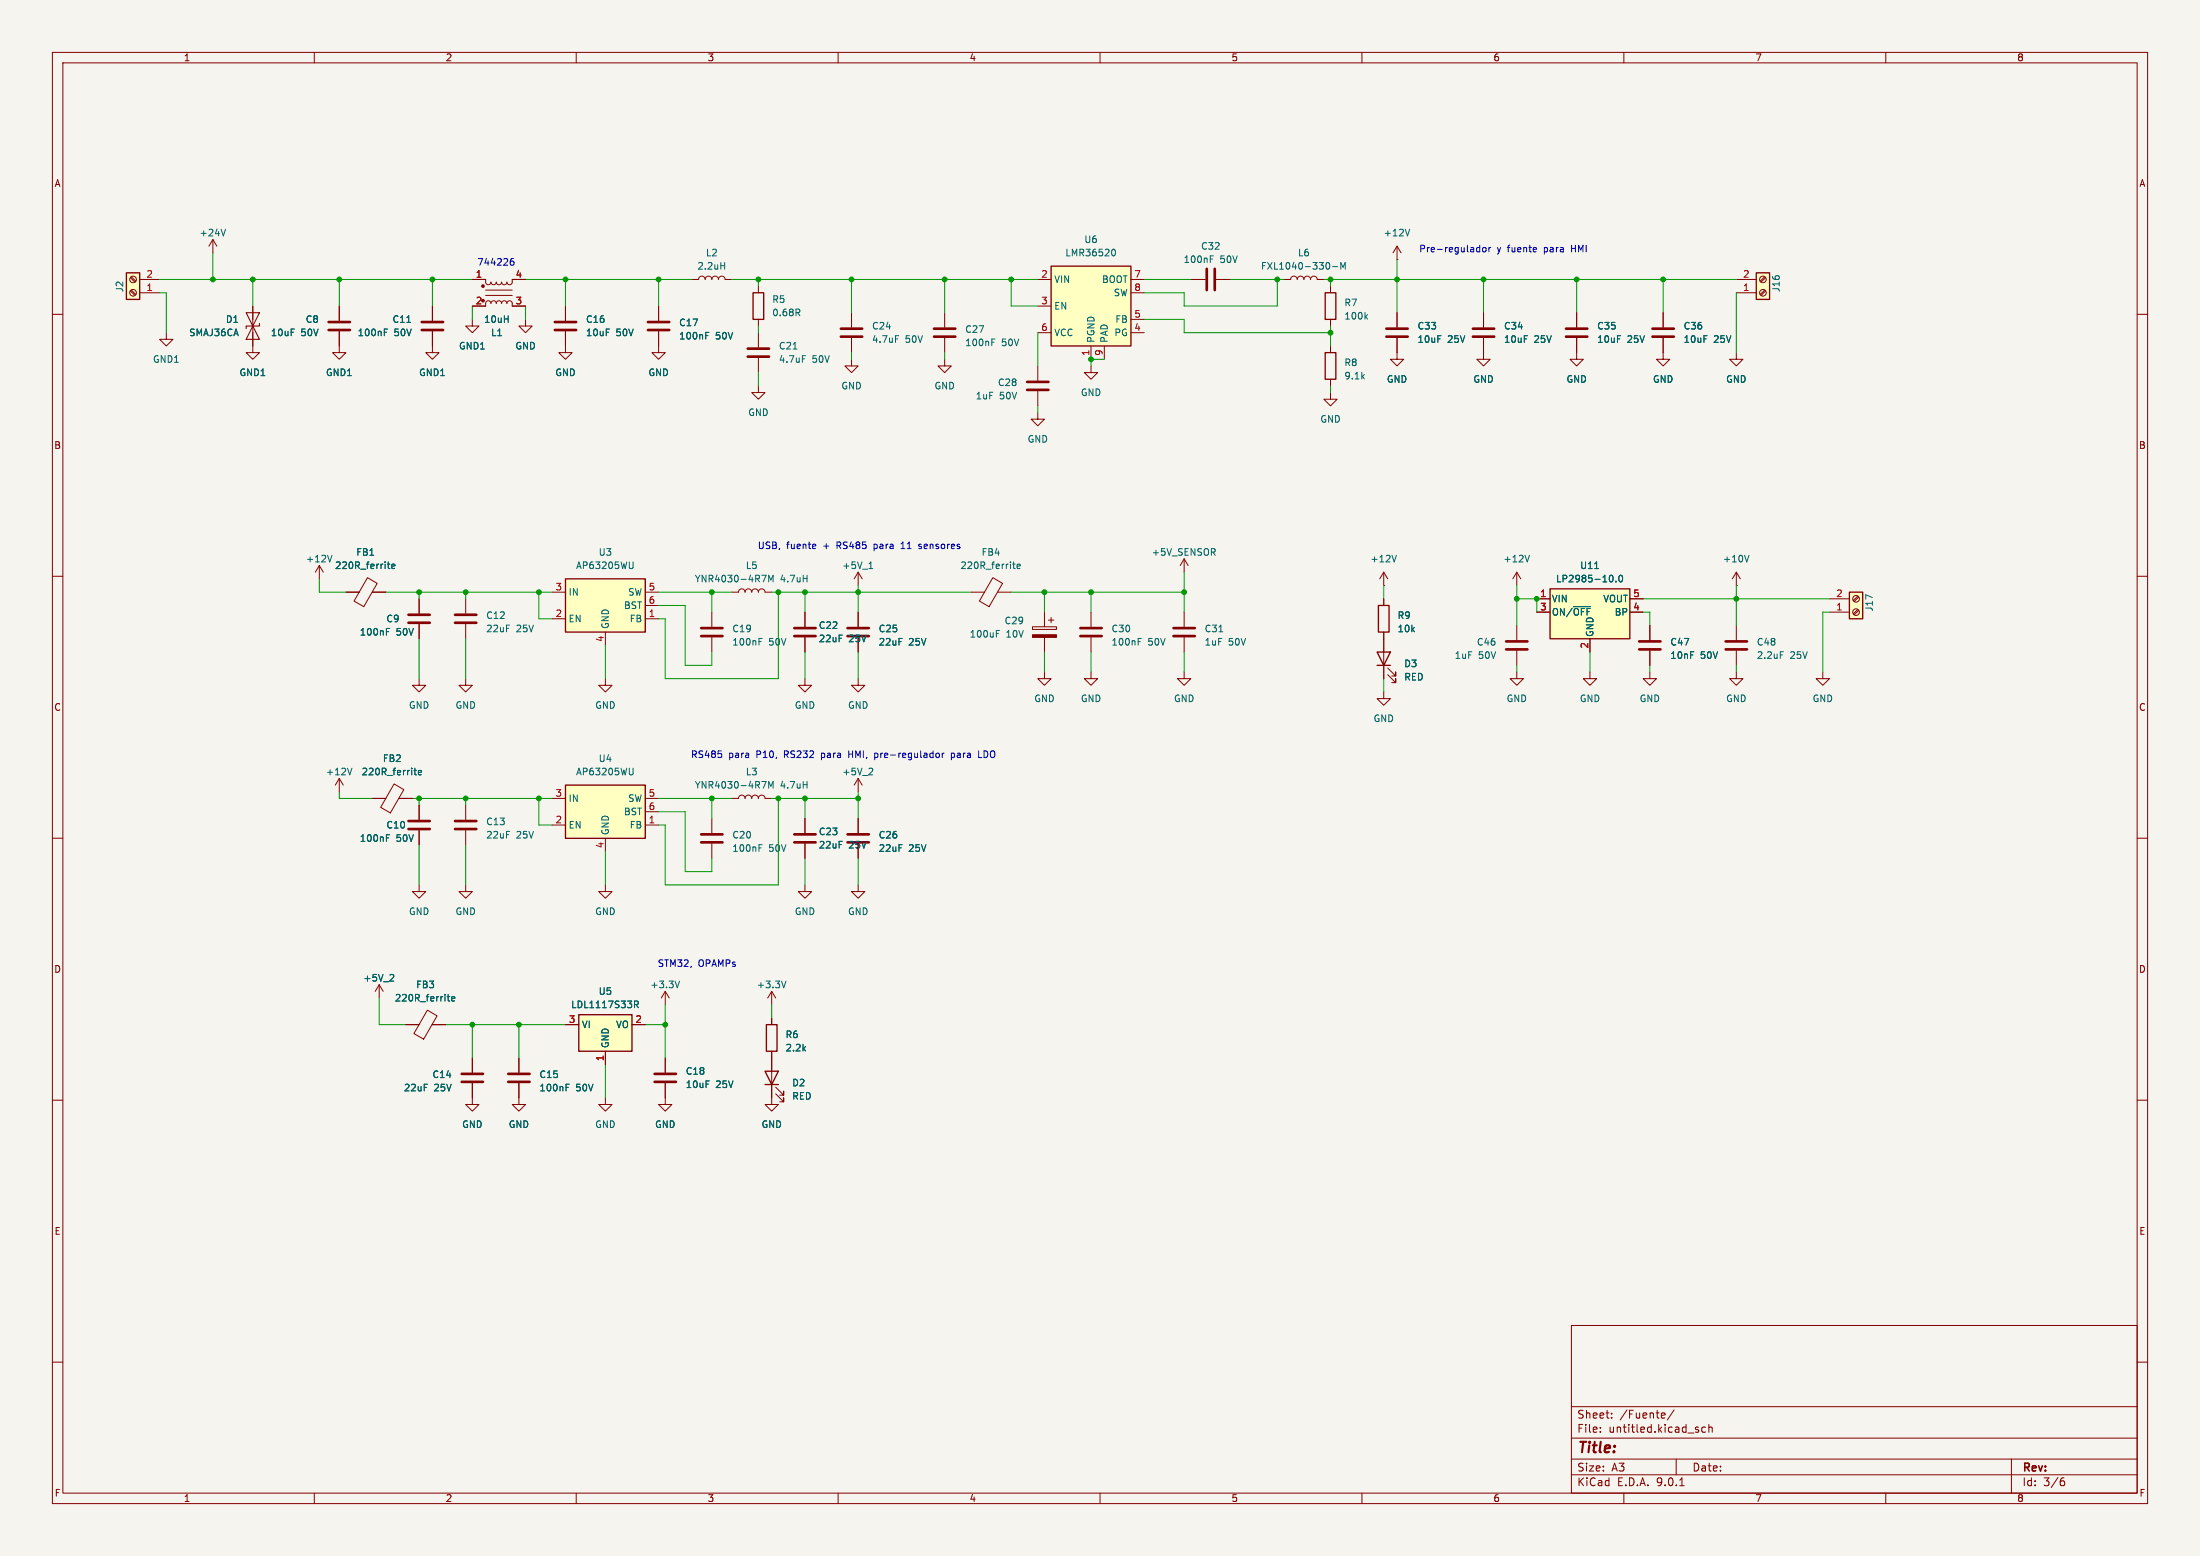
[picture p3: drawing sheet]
<svg xmlns="http://www.w3.org/2000/svg" width="420mm" height="297mm" viewBox="0 0 420 297" stroke-linecap="round" stroke-linejoin="round" font-family="sans-serif">
<path d="M0 0h420v297h-420z" fill="#f5f4ef" stroke="#f5f4ef" stroke-width=".19"/>
<g fill="none" stroke="#840000" stroke-width=".19">
<path d="M10 10h400v277h-400zM12 12h396v273h-396zM60 10v2M110 10v2M160 10v2M210 10v2M260 10v2M310 10v2M360 10v2M10 60h2M408 60h2M10 110h2"/>
<path d="M66 113h2.6M70.2 110.3l1.8 1.1-2.6 4.4-1.8-1.1zM71.1 113h2.6M80 114.3v2.8M80 119.1v2.8M408 110h2M10 160h2M408 160h2M115.6 168.9v1.3h1.2l-1.2 1.3-1.3-1.3h1.3M10 210h2M408 210h2M300 253h108v32h-108z"/>
<path d="M10 260h2M300 278.5h108M300 274.5h108M300 268.5h108M305.5 273.2v.2M305.5 272.5v.1M307.7 270.5v.2M307.7 269.8v.1M317.4 269.7l.4 .1 .1 .2-.7 .2M317.8 270.6l-.4 .1M319.6 269.1l-1.3 1.9M320 278.5v3"/>
<path d="M324.2 273v.3M325.6 272.5l-.4-.1-.3 .3 .1 .6h.6M326.2 272.5l.2-.1 .4 .1 .1 .9M326.2 271.9v1.5M384 278.5v6.5M408 260h2M60 285v2M110 285v2M160 285v2M210 285v2M260 285v2M300 281.5h108"/>
<path d="M310 285v2M320.7 283.6h.8M360 285v2M393.6 282.7h.4l.2 .2-.1 .5-.5 .2M394 282.1l-.4 .1"/>
</g>
<path d="M78 117.3h4M78 118.9h4" fill="none" stroke="#840000" stroke-width=".51"/>
<path d="M73.8 120h.6M73.9 107.7h.5M74.1 108.3l.3 .2M74.8 108.1l.6-.1-.1-.3h-.3l-.2 .2v.6h.5M73.8 120.6h.4" fill="none" stroke="#006464" stroke-width=".19"/>
<path d="M24.1 52.1h2.6v5.1h-2.6z" fill="#ffffc2"/>
<path d="M24.1 52.1h2.6v5.1h-2.6zM146.3 195.6h2v5.1h-2z" fill="none" stroke="#840000" stroke-width=".25"/>
<g fill="none" stroke="#840000" stroke-width=".19">
<path d="M24.9 55.5l.9 .9M24.9 53l.9 .8M25.1 55.4l.8 .8M25.1 52.8l.8 .9M26.7 55.9h3.8M26.7 53.3h3.8M40.6 45.7l-.7 1.3M40.6 45.7l.8 1.3M40.6 45.7v2.6M48.3 58.4v7.6M82.5 58.4v2.8M90.2 58.4h2.5l.1-.7 .4-.3 .4 .2 .1 .3 .2-.3 .3-.2 .4 .2 .1 .3 .2-.3 .3-.2 .4 .1 .2 .4 .2-.4 .4-.1 .3 .2 .1 .3 .2-.4 .4-.1 .3 .3 .1 .7h2.5"/>
<path d="M90.2 53.3h2.5l.1 .8 .4 .3 .4-.2 .1-.4 .1 .4 .3 .1 .5-.1 .1-.4 .2 .4 .3 .1 .4-.1 .2-.4 .1 .3 .2 .2h.5l.2-.5 .2 .4 .4 .1 .3-.2 .1-.8h2.5M92.7 56.4h5.1M92.7 55.4h5.1M125.7 58.4v2.8M132.1 53.3h1.2a.64 .64 0 0 1 .7-.6 .64 .64 0 0 1 .6 .6 .64 .64 0 0 1 .7-.6 .64 .64 0 0 1 .6 .6 .64 .64 0 0 1 .6-.6 .64 .64 0 0 1 .7 .6 .64 .64 0 0 1 .6-.6 .64 .64 0 0 1 .6 .6h1.3M31.7 63.5v1.3h1.3l-1.3 1.2-1.2-1.2h1.2M82.5 63.2v4.1h1.3l-1.3 1.3-1.2-1.3h1.2M90.2 61v1.2h1.2l-1.2 1.3-1.3-1.3h1.3M100.3 61v1.2h1.3l-1.3 1.3-1.2-1.3h1.2M125.7 63.2v4.1h1.3l-1.3 1.3-1.2-1.3h1.2M135.9 116.8v2.8M139.7 113h1.3a.64 .64 0 0 1 .6-.6 .64 .64 0 0 1 .6 .6 .64 .64 0 0 1 .7-.6 .64 .64 0 0 1 .6 .6 .64 .64 0 0 1 .6-.6 .64 .64 0 0 1 .7 .6 .64 .64 0 0 1 .6-.6 .64 .64 0 0 1 .6 .6h1.3"/>
<path d="M80 129.5v1.3h1.3l-1.3 1.3-1.3-1.3h1.3M88.9 129.5v1.3h1.3l-1.3 1.3-1.3-1.3h1.3M135.9 121.7v2.8M163.8 129.5v1.3h1.3l-1.3 1.3-1.2-1.3h1.2M88.9 153.7v2.8M88.9 158.5v2.8M139.7 152.4h1.3a.64 .64 0 0 1 .6-.6 .64 .64 0 0 1 .6 .6 .64 .64 0 0 1 .7-.6 .64 .64 0 0 1 .6 .6 .64 .64 0 0 1 .6-.6 .64 .64 0 0 1 .7 .6 .64 .64 0 0 1 .6-.6 .64 .64 0 0 1 .6 .6h1.3M153.7 156.2v2.8M163.8 148.6l-.7 1.3M163.8 148.6l.8 1.3M163.8 148.6v2.5M163.8 156.2v2.8"/>
<path d="M153.7 168.9v1.3h1.2l-1.2 1.3-1.3-1.3h1.3M153.7 161v2.8M163.8 168.9v1.3h1.3l-1.3 1.3-1.2-1.3h1.2M163.8 161v2.8M72.4 188l-.8 1.2M72.4 188l.8 1.2M72.4 188v2.5M77.5 195.6h2.5M81.6 192.8l1.8 1.1-2.5 4.4-1.9-1zM82.5 195.6h2.6M147.3 194.3v1.3M90.2 206.8v4h1.2l-1.2 1.3-1.3-1.3h1.3"/>
<path d="M90.2 201.9v2.8M99.1 206.8v4h1.2l-1.2 1.3-1.3-1.3h1.3M99.1 201.9v2.8M115.6 209.6v1.2h1.2l-1.2 1.3-1.3-1.3h1.3M127 209.6v1.2h1.3l-1.3 1.3-1.3-1.3h1.3M147.3 209.6v1.2h1.3l-1.3 1.3-1.3-1.3h1.3M147.3 200.7v1.2"/>
<circle cx="25.4" cy="53.3" r=".63"/>
<circle cx="25.4" cy="55.9" r=".63"/>
</g>
<g fill="none" stroke="#006464" stroke-width=".19">
<path d="M43.1 43.8l-.5 1.2M137.6 50.7h.7M138.3 50.1v1.3M73.4 63.4h.4M73.4 62.8h.6M77.7 61.5h.7M134.7 63.4h.6M134.7 64h.5M145.4 109.8h.9l-.6 1.3M146.7 111.1v-1.3l.5 .9 .4-.9v1.3M144.9 122.5h.4M144.9 121.9h.6"/>
<path d="M145.4 149.2h.9l-.6 1.2M146.7 150.4v-1.2l.5 .9 .4-.9v1.2M166.4 146.6l.2 .3v.3l-.8 .7h.8M74.9 186l.3 .2-.1 .3-.7 .8h.8M85.4 190.2h.5M85.6 190.9l.3 .2M86.2 190.7l.6-.2v-.2l-.4-.1-.2 .2 .1 .6h.5M108.1 207.6h.4M108.1 207h.6"/>
</g>
<g fill="#840000" stroke="#840000" stroke-width=".19">
<circle cx="92.2" cy="57.4" r=".25"/>
<circle cx="92.2" cy="54.6" r=".25"/>
</g>
<g fill="none" stroke="#840000" stroke-width=".51">
<path d="M80.5 61.5h4.1M80.5 63h4.1M123.7 61.5h4.1M123.7 63h4.1M133.9 119.9h4M133.9 121.4h4M86.9 156.7h4M86.9 158.2h4M151.6 159.3h4.1M161.8 159.3h4.1M151.6 160.8h4.1M161.8 160.8h4.1"/>
<path d="M88.1 205h4.1M88.1 206.5h4.1M97 205h4.1M97 206.5h4.1"/>
</g>
<path d="M47 59.7h2.5l-1.2 2.5zM48.3 62.2l1.2 2.6h-2.5zM49.5 61.7v.5h-2.5v.5" fill="none" stroke="#840000" stroke-width=".2"/>
<path d="M107.9 149.9h15.3v10.1h-15.3z" fill="#ffffc2"/>
<path d="M143.8 55.9h2v5.1h-2zM107.9 149.9h15.3v10.1h-15.3z" fill="none" stroke="#840000" stroke-width=".25"/>
<g fill="none" stroke="#840000" stroke-width=".19">
<path d="M107.9 58.4v2.8M144.8 54.6v1.3M107.9 63.2v4.1h1.3l-1.3 1.3-1.2-1.3h1.2M144.8 73.7v1.2h1.2l-1.2 1.3-1.3-1.3h1.3M144.8 61v1.2M144.8 63.5v2.8M144.8 68.3v2.8M88.9 114.3v2.8M88.9 119.1v2.8M64.8 148.6l-.8 1.3M64.8 148.6l.7 1.3M64.8 148.6v2.5"/>
<path d="M71.1 152.4h2.6M75.2 149.6l1.9 1.1-2.6 4.5-1.8-1.1zM76.1 152.4h2.6M80 153.7v2.8M80 158.5v2.8M105.4 152.4h2.5M105.4 157.5h2.5M123.2 152.4h2.5M123.2 157.5h2.5M123.2 154.9h2.5M80 168.9v1.3h1.3l-1.3 1.3-1.3-1.3h1.3M88.9 168.9v1.3h1.3l-1.3 1.3-1.3-1.3h1.3"/>
<path d="M115.6 160v2.6M127 201.9v2.8M127 206.8v2.8"/>
</g>
<path d="M152.3 59.7l.4 .6M152.6 59.1l.1 .1-.1 .4M151.4 66.6h.7M153.2 67.9h.6M67.2 146.6l-.4 1.3M73.8 159.9h.4M73.8 159.3h.6M79 147.1h.5M79.2 147.7l.3 .2M79.9 147.5l.6-.1-.1-.3h-.4l-.1 .1v.6h.5M120.9 146.6v1.1l-.2 .1-.3 .1" fill="none" stroke="#006464" stroke-width=".19"/>
<path d="M105.9 61.5h4.1M105.9 63h4.1M142.7 66.5h4.1M142.7 68.1h4.1M86.9 117.3h4M86.9 118.9h4M78 156.7h4M78 158.2h4M125 205h4M125 206.5h4" fill="none" stroke="#840000" stroke-width=".51"/>
<path d="M107.9 110.5h15.3v10.2h-15.3z" fill="#ffffc2"/>
<path d="M107.9 110.5h15.3v10.2h-15.3zM146 204.5h2.6l-1.3 2.5zM146 207h2.6" fill="none" stroke="#840000" stroke-width=".25"/>
<g fill="none" stroke="#840000" stroke-width=".19">
<path d="M64.8 58.4v2.8M48.3 66v1.3h1.2l-1.2 1.3-1.3-1.3h1.3M64.8 63.2v4.1h1.2l-1.2 1.3-1.3-1.3h1.3M61 108l-.8 1.2M61 108l.7 1.2M61 108v2.5M105.4 113h2.5M105.4 118.1h2.5M123.2 113h2.5M123.2 118.1h2.5M123.2 115.6h2.5M115.6 129.5v1.3h1.2l-1.2 1.3-1.3-1.3h1.3"/>
<path d="M115.6 120.7v2.5M135.9 156.2v2.8M135.9 161v2.8M147.3 189.2l-.7 1.3M147.3 189.2l.8 1.3M147.3 189.2v2.6M147.3 201.9v7.7M148.1 208.8l1.5 1.5v-.7v.7h-.8M148.1 207.5l1.5 1.5v-.7v.7h-.8"/>
</g>
<path d="M63.4 106l-.4 1.3M120.9 107.3v1l-.2 .2h-.3M144.9 161.8h.4M144.9 161.2h.6M150 187.3l-.4 1.2" fill="none" stroke="#006464" stroke-width=".19"/>
<path d="M62.7 61.5h4.1M62.7 63h4.1M133.9 159.3h4M133.9 160.8h4" fill="none" stroke="#840000" stroke-width=".51"/>
<path d="M110.5 193.7h10.1v7h-10.1z" fill="#ffffc2"/>
<path d="M110.5 193.7h10.1v7h-10.1z" fill="none" stroke="#840000" stroke-width=".25"/>
<g fill="none" stroke="#840000" stroke-width=".19">
<path d="M227.3 53.3h2.8M232.2 53.3h2.7M226.1 106.7v2.5M226.1 116.8v2.8M226.1 106.7l-.8 1.3M226.1 106.7l.7 1.3M226.1 121.7v2.8M107.9 195.6h2.6M120.6 195.6h2.6M127 189.2l-.8 1.3M127 189.2l.8 1.3M127 189.2v2.6"/>
<path d="M115.6 200.7v2.5"/>
</g>
<path d="M231 49.4h.5M231 48.8h.7M232.7 120.6h.7M121.1 191.7h.6l.2-.2-.1-.3-.7-.1v1.2M121.4 191.7l.5 .6M129.7 187.3l-.4 1.2" fill="none" stroke="#006464" stroke-width=".19"/>
<path d="M230.4 51.3v4.1M231.9 51.3v4.1M224 119.9h4.1M224 121.4h4.1" fill="none" stroke="#840000" stroke-width=".51"/>
<path d="M200.7 50.8h15.2v15.2h-15.2z" fill="#ffffc2"/>
<path d="M200.7 50.8h15.2v15.2h-15.2zM253 55.9h2v5.1h-2zM253 67.3h2v5.1h-2z" fill="none" stroke="#840000" stroke-width=".25"/>
<g fill="none" stroke="#840000" stroke-width=".19">
<path d="M198.1 53.3h2.6M198.1 58.4h2.6M215.9 53.3h2.5M215.9 55.9h2.5M245.1 53.3h1.3a.64 .64 0 0 1 .6-.6 .64 .64 0 0 1 .6 .6 .64 .64 0 0 1 .7-.6 .64 .64 0 0 1 .6 .6 .64 .64 0 0 1 .7-.6 .64 .64 0 0 1 .6 .6 .64 .64 0 0 1 .6-.6 .64 .64 0 0 1 .7 .6h1.2M254 54.6v1.3M266.7 49.5h.1M266.7 47l-.8 1.3M266.7 47l.8 1.3M266.7 47v2.5M266.7 59.7v2.8M283.2 59.7v2.8"/>
<path d="M301 59.7v2.8M198.1 63.5h2.6M208.3 69.9v1.2h1.2l-1.2 1.3-1.3-1.3h1.3M208.3 66v2.6M210.8 66v2.6M215.9 63.5h2.5M215.9 61h2.5M254 74.9v1.3h1.3l-1.3 1.3-1.3-1.3h1.3M254 61v1.2M254 66v1.3M254 72.4v1.3M266.7 64.5v4.1h1.3l-1.3 1.3-1.3-1.3h1.3"/>
<path d="M283.2 64.5v4.1h1.3l-1.3 1.3-1.3-1.3h1.3M301 64.5v4.1h1.3l-1.3 1.3-1.3-1.3h1.3M208.3 116.8v2.8M208.3 128.3v1.2h1.2l-1.2 1.3-1.3-1.3h1.3M208.3 121.7v2.8M226.1 128.3v1.2h1.2l-1.2 1.3-1.3-1.3h1.3"/>
</g>
<path d="M212.4 47.6h.1a.68 .68 0 0 1 .5 .6 .68 .68 0 0 1-.5 .6h-.1M254.4 50.9h1M256 51.4v-1.3l.4 .9 .4-.9v1.3M269.1 43.8l-.4 1.2M260.7 60.4l.4 .5M261.1 60.1l-.5 .4M217.3 122.5h.4M217.3 121.9h.6" fill="none" stroke="#006464" stroke-width=".19"/>
<path d="M264.7 62.7h4M264.7 64.3h4M281.2 62.7h4M281.2 64.3h4M299 62.7h4M299 64.3h4M206.2 119.9h4.1M206.2 121.4h4.1" fill="none" stroke="#840000" stroke-width=".51"/>
<path d="M335.3 52.1h2.5v5.1h-2.5z" fill="#ffffc2"/>
<path d="M335.3 52.1h2.5v5.1h-2.5zM263.1 115.6h2.1v5.1h-2.1zM262.9 124.5h2.5l-1.2 2.5zM262.9 127h2.5" fill="none" stroke="#840000" stroke-width=".25"/>
<g fill="none" stroke="#840000" stroke-width=".19">
<path d="M162.6 59.7v2.8M180.3 59.7v2.8M317.5 59.7v2.8M331.5 55.9h3.8M331.5 53.3h3.8M336.9 55.4l-.9 .8M336.9 52.8l-.9 .9M337.1 55.5l-.9 .9M337.1 53l-.9 .8M162.6 68.6v1.3h1.2l-1.2 1.2-1.3-1.2h1.3M162.6 64.5v2.8M180.3 68.6v1.3h1.3l-1.3 1.2-1.2-1.2h1.2"/>
<path d="M180.3 64.5v2.8M198.1 78.7v1.3h1.3l-1.3 1.3-1.3-1.3h1.3M198.1 69.9v2.7M198.1 74.7v2.8M317.5 64.5v4.1h1.3l-1.3 1.3-1.3-1.3h1.3M331.5 67.3v1.3h1.2l-1.2 1.3-1.3-1.3h1.3M153.7 116.8v2.8M163.8 109.2v2.6M163.8 116.8v2.8M163.8 109.2l-.7 1.3M163.8 109.2l.8 1.3M185.4 113h2.6"/>
<path d="M189.5 110.3l1.9 1.1-2.6 4.4-1.8-1.1zM190.4 113h2.6M197.1 119.6h4.6v.5h-4.6zM199.4 116.8v2.8M200.2 118.4h1M200.7 117.9v1M264.2 111.8h.1M264.2 109.2v2.6M264.2 114.3v1.3M264.2 109.2l-.8 1.3M264.2 109.2l.7 1.3M289.6 109.2v2.6"/>
<path d="M289.6 119.4v2.8M289.6 109.2l-.8 1.3M289.6 109.2l.7 1.3M331.5 111.8h.1M331.5 109.2l-.8 1.3M331.5 109.2l.7 1.3M331.5 109.2v2.6M153.7 129.5v1.3h1.2l-1.2 1.3-1.3-1.3h1.3M153.7 121.7v2.8M163.8 121.7v2.8M199.4 128.3v1.2h1.3l-1.3 1.3-1.3-1.3h1.3M199.4 121.7v2.8"/>
<path d="M264.2 132.1v1.3h1.2l-1.2 1.2-1.3-1.2h1.3M264.2 120.7v8.8M264.9 128.8l1.5 1.5v-.8v.8h-.7M264.9 127.5l1.5 1.5v-.7v.7h-.7M289.6 128.3v1.2h1.2l-1.2 1.3-1.3-1.3h1.3M289.6 124.2v2.8"/>
<circle cx="336.5" cy="55.9" r=".63"/>
<circle cx="336.5" cy="53.3" r=".63"/>
</g>
<g fill="none" stroke="#840000" stroke-width=".51">
<path d="M160.5 62.7h4.1M160.5 64.3h4.1M178.3 62.7h4.1M178.3 64.3h4.1M196.1 72.9h4.1M196.1 74.4h4.1M315.5 62.7h4M315.5 64.3h4M151.6 119.9h4.1M161.8 119.9h4.1M151.6 121.4h4.1M161.8 121.4h4.1"/>
<path d="M287.5 122.4h4.1M287.5 124h4.1"/>
</g>
<g fill="none" stroke="#006464" stroke-width=".19">
<path d="M171 64.1h.6M189.3 65.3h.5M189.3 64.7h.6M165.9 108.5h.7M166.1 107.4l.1-.1v1.2M193.3 107.7h.5M193.5 108.3l.3 .2M194.2 108.1l.6-.1-.1-.3h-.4l-.1 .2v.6h.5M266.6 106l-.4 1.3M292 106l-.4 1.3M333.9 106l-.4 1.3M190.2 120.9h.4"/>
<path d="M190.2 120.3h.6"/>
</g>
<path d="M197.1 121.2h4.6v.5h-4.6z" fill="#840000" stroke="#840000" stroke-width=".19"/>
<path d="M353.1 113h2.5v5.1h-2.5z" fill="#ffffc2"/>
<path d="M353.1 113h2.5v5.1h-2.5z" fill="none" stroke="#840000" stroke-width=".25"/>
<g fill="none" stroke="#840000" stroke-width=".19">
<path d="M315 119.4v2.8M349.2 116.8h3.9M349.2 114.3h3.9M354.7 116.3l-.9 .9M354.7 113.8l-.9 .8M354.8 116.5l-.8 .8M354.8 114l-.8 .8M315 128.3v1.2h1.2l-1.2 1.3-1.3-1.3h1.3M315 124.2v2.8"/>
<circle cx="354.3" cy="114.3" r=".63"/>
<circle cx="354.3" cy="116.8" r=".63"/>
</g>
<path d="M312.9 122.4h4.1M312.9 124h4.1" fill="none" stroke="#840000" stroke-width=".51"/>
<path d="M295.9 112.4h15.2v9.5h-15.2z" fill="#ffffc2"/>
<path d="M295.9 112.4h15.2v9.5h-15.2z" fill="none" stroke="#840000" stroke-width=".25"/>
<g fill="none" stroke="#840000" stroke-width=".19">
<path d="M48.3 58.4v2.6M64.8 58.4v2.8M82.5 58.4v2.8M90.2 58.4h2.5M90.2 53.3h2.5M97.8 58.4h2.5M97.8 53.3h2.5M107.9 58.4v2.8M125.7 58.4v2.8M266.7 59.7v2.8M283.2 59.7v2.8M301 59.7v2.8"/>
<path d="M317.5 59.7v2.8M48.3 63.5v2.5M64.8 63.2v2.8M82.5 63.2v2.8M107.9 63.2v2.8M125.7 63.2v2.8M266.7 64.5v2.8M283.2 64.5v2.8M301 64.5v2.8M317.5 64.5v2.8M66 113h2.6M71.1 113h2.6"/>
<path d="M80 114.3v2.8M80 119.1v2.8M153.7 116.8v2.8M163.8 116.8v2.8M264.2 114.3v1.3M293.4 114.3h2.5M293.4 116.8h2.5M311.1 114.3h2.6M311.1 116.8h2.6M315 119.4v2.8M331.5 119.4v2.8M153.7 121.7v2.8"/>
<path d="M163.8 121.7v2.8M264.2 120.7v3.8M264.2 127v2.5M303.5 128.3v1.2h1.3l-1.3 1.3-1.2-1.3h1.2M303.5 121.9v2.6M315 124.2v2.8M331.5 128.3v1.2h1.2l-1.2 1.3-1.3-1.3h1.3M331.5 124.2v2.8M348 128.3v1.2h1.2l-1.2 1.3-1.3-1.3h1.3M71.1 152.4h2.6M76.2 152.4h2.5M80 153.7v2.8"/>
<path d="M80 158.5v2.8M153.7 156.2v2.8M163.8 156.2v2.8M153.7 161v2.8M163.8 161v2.8M77.5 195.6h2.5M82.5 195.6h2.6M107.9 195.6h2.6M120.6 195.6h2.6M147.3 194.3v1.3M90.2 201.9v2.8M90.2 206.8v2.8"/>
<path d="M99.1 201.9v2.8M99.1 206.8v2.8M115.6 200.7v2.5M127 201.9v2.8M127 206.8v2.8M147.3 200.7v3.8M147.3 207v2.6"/>
</g>
<g fill="none" stroke="#006464" stroke-width=".19">
<path d="M73.4 63.4h.4M73.4 62.8h.6M77.7 61.5h.7M134.7 64h.5M134.7 63.4h.6M73.8 120h.6M73.9 107.7h.5M74.1 108.3l.3 .2M74.8 108.1l.6-.1-.1-.3h-.3l-.2 .2v.6h.5M300.4 115.8h3.2M304.4 108.5h.8M307.5 109.8a.68 .68 0 0 1 .5 .6 .68 .68 0 0 1-.5 .7"/>
<path d="M308.5 110.9v.2M309.2 109.9l.1-.1a.68 .68 0 0 1 .5 .6 .68 .68 0 0 1-.5 .7l-.3-.5zM73.8 120.6h.4M339.9 124.4h.6M73.8 159.9h.4M73.8 159.3h.6M79 147.1h.5M79.2 147.7l.3 .2M79.9 147.5l.6-.1-.1-.3h-.4l-.1 .1v.6h.5M74.9 186l.3 .2-.1 .3-.7 .8h.8M85.4 190.2h.5M85.6 190.9l.3 .2"/>
<path d="M86.2 190.7l.6-.2v-.2l-.4-.1-.2 .2 .1 .6h.5M121.1 191.7h.6l.2-.2-.1-.3-.7-.1v1.2M121.4 191.7l.5 .6M108.1 207.6h.4M108.1 207h.6"/>
</g>
<path d="M329.4 122.4h4.1M329.4 124h4.1" fill="none" stroke="#840000" stroke-width=".51"/>
<g fill="none" stroke="#009600" stroke-width=".19">
<path d="M30.5 53.3h59.7M30.5 55.9h1.2v7.6M40.6 48.3v5M48.3 53.3v5.1M64.8 53.3v5.1M82.5 53.3v5.1M90.2 58.4v2.6M100.3 53.3h31.8M100.3 58.4v2.6M107.9 53.3v5.1M125.7 53.3v5.1M139.7 53.3h58.4"/>
<path d="M144.8 53.3v1.3M162.6 53.3v6.4M180.3 53.3v6.4M193 53.3v5.1h5.1M218.4 53.3h8.9M234.9 53.3h10.2M243.8 53.3v5.1h-17.7v-2.5h-7.7M252.7 53.3h78.8M254 53.3v1.3M266.7 49.5v10.2M283.2 53.3v6.4M301 53.3v6.4"/>
<path d="M317.5 53.3v6.4M331.5 55.9v11.4M144.8 62.2v1.3M144.8 71.1v2.6M162.6 67.3v1.3M180.3 67.3v1.3M198.1 63.5v6.4M198.1 77.5v1.2M210.8 68.6h-2.5v1.3M218.4 61h7.7v2.5h27.9M254 62.2v3.8M254 73.7v1.2"/>
<path d="M61 110.5v2.5h5M73.7 113h31.7M80 113v1.3M88.9 113v1.3M102.9 113v5.1h2.5M125.7 115.6h5.1v11.4h5.1v-2.5M125.7 113h14M135.9 113v3.8M147.3 113h38.1M148.6 113v16.5h-21.6v-11.4h-1.3M153.7 113v3.8M163.8 111.8v5"/>
<path d="M193 113h33.1M199.4 113v3.8M208.3 113v3.8M226.1 109.2v7.6M264.2 111.8v2.5M289.6 114.3h3.8v2.5M289.6 111.8v7.6M313.7 114.3h35.5M313.7 116.8h1.3v2.6M331.5 111.8v7.6M349.2 116.8h-1.2v11.5M80 121.9v7.6"/>
<path d="M88.9 121.9v7.6M115.6 123.2v6.3M153.7 124.5v5M163.8 124.5v5M199.4 124.5v3.8M208.3 124.5v3.8M226.1 124.5v3.8M264.2 129.5v2.6M289.6 127v1.3M303.5 124.5v3.8M315 127v1.3M331.5 127v1.3"/>
<path d="M64.8 151.1v1.3h6.3M78.7 152.4h26.7M80 152.4v1.3M88.9 152.4v1.3M102.9 152.4v5.1h2.5M125.7 152.4h14M125.7 154.9h5.1v11.5h5.1v-2.6M135.9 152.4v3.8M147.3 152.4h16.5M148.6 152.4v16.5h-21.6v-11.4h-1.3M153.7 152.4v3.8M163.8 151.1v5.1"/>
<path d="M80 161.3v7.6M88.9 161.3v7.6M115.6 162.6v6.3M153.7 163.8v5.1M163.8 163.8v5.1M72.4 190.5v5.1h5.1M85.1 195.6h22.8M90.2 195.6v6.3M99.1 195.6v6.3M123.2 195.6h3.8M127 191.8v10.1M147.3 191.8v2.5"/>
<path d="M115.6 203.2v6.4"/>
</g>
<g fill="none" stroke="#0000c2" stroke-width=".19">
<path d="M97.5 50l.4-.2 .2 .3-.1 .5h-.4l-.1-.1M98 49.4h-.4l-.1 .3M282.1 47.2l.4 .1M282.5 46.8v1.3M282.5 48l-.4 .1M283.1 47.4l.2-.2 .3 .2 .1 .4-.1 .2-.3 .1-.2-.1zM284.2 47.2v.9M284.6 47.2l-.4 .3M155.6 103.9l.1 .3-.6 .1M155.7 104.7h-.1M172 104.7h.7M172.2 103.6l-.2 .2"/>
<path d="M175.4 104.7h.4M175.8 103.9l-.4 .2 .1 .1 .3 .1M137.7 143.9v.6M162 143.3v1.3M162 143.9h.8M167 143.8v1.2M167 144.5l.4 .1M167.4 143.8h-.4M178.9 143.8h.3l.1 .2v.5l-.4 .1M179.9 143.8v.8M180.2 143.8l-.3 .2M181.6 143.8h.4l.2 .1"/>
<path d="M181.6 143.8v1.2M182.2 144.5l-.2 .1-.4-.1M186.8 143.3v1.3h.6"/>
</g>
<g fill="#009600" stroke="#009600" stroke-width=".19">
<circle cx="163.8" cy="152.4" r=".46"/>
<circle cx="153.7" cy="113" r=".46"/>
<circle cx="148.6" cy="113" r=".46"/>
<circle cx="163.8" cy="113" r=".46"/>
<circle cx="153.7" cy="152.4" r=".46"/>
<circle cx="135.9" cy="113" r=".46"/>
<circle cx="102.9" cy="152.4" r=".46"/>
<circle cx="80" cy="152.4" r=".46"/>
<circle cx="88.9" cy="113" r=".46"/>
<circle cx="102.9" cy="113" r=".46"/>
<circle cx="80" cy="113" r=".46"/>
<circle cx="90.2" cy="195.6" r=".46"/>
<circle cx="99.1" cy="195.6" r=".46"/>
<circle cx="88.9" cy="152.4" r=".46"/>
<circle cx="48.3" cy="53.3" r=".46"/>
<circle cx="82.5" cy="53.3" r=".46"/>
<circle cx="40.6" cy="53.3" r=".46"/>
<circle cx="64.8" cy="53.3" r=".46"/>
<circle cx="107.9" cy="53.3" r=".46"/>
<circle cx="125.7" cy="53.3" r=".46"/>
<circle cx="135.9" cy="152.4" r=".46"/>
<circle cx="148.6" cy="152.4" r=".46"/>
<circle cx="127" cy="195.6" r=".46"/>
<circle cx="226.1" cy="113" r=".46"/>
<circle cx="193" cy="53.3" r=".46"/>
<circle cx="199.4" cy="113" r=".46"/>
<circle cx="243.8" cy="53.3" r=".46"/>
<circle cx="283.2" cy="53.3" r=".46"/>
<circle cx="254" cy="53.3" r=".46"/>
<circle cx="254" cy="63.5" r=".46"/>
<circle cx="266.7" cy="53.3" r=".46"/>
<circle cx="301" cy="53.3" r=".46"/>
<circle cx="317.5" cy="53.3" r=".46"/>
<circle cx="208.3" cy="68.6" r=".46"/>
<circle cx="180.3" cy="53.3" r=".46"/>
<circle cx="162.6" cy="53.3" r=".46"/>
<circle cx="144.8" cy="53.3" r=".46"/>
<circle cx="208.3" cy="113" r=".46"/>
<circle cx="289.6" cy="114.3" r=".46"/>
<circle cx="331.5" cy="114.3" r=".46"/>
<circle cx="293.4" cy="114.3" r=".46"/>
</g>
<text font-size="2.8" fill="#840000" x="301" y="277.9">Title:</text>
<g font-size="2.1" fill="#840000">
<text x="301" y="273.7">File:</text>
<text x="301" y="271">Sheet:</text>
<text x="307.1" y="273.7">untitled.kicad_sch</text>
<text x="309.2" y="271">/Fuente/</text>
<text x="301" y="281.1">Size:</text>
<text x="307.6" y="281.1">A3</text>
<text x="323" y="281.1">Date:</text>
<text x="386" y="281.3">Rev:</text>
<text x="301" y="283.9">KiCad</text>
<text x="308.7" y="283.9">E.D.A.</text>
<text x="316.3" y="283.9">9.0.1</text>
<text x="386" y="283.9">Id:</text>
<text x="390.1" y="283.9">3/6</text>
</g>
<g font-size="1.8" fill="#840000">
<text x="35" y="11.9">1</text>
<text x="85" y="11.9">2</text>
<text x="135" y="11.9">3</text>
<text x="185" y="11.9">4</text>
<text x="235" y="11.9">5</text>
<text x="285" y="11.9">6</text>
<text x="335" y="11.9">7</text>
<text x="385" y="11.9">8</text>
<text x="10.3" y="35.9">A</text>
<text x="408.3" y="35.9">A</text>
<text x="10.3" y="85.9">B</text>
<text x="408.2" y="85.9">B</text>
<text x="10.3" y="135.9">C</text>
<text x="408.2" y="135.9">C</text>
<text x="10.3" y="185.9">D</text>
<text x="408.2" y="185.9">D</text>
<text x="10.3" y="235.9">E</text>
<text x="408.3" y="235.9">E</text>
<text x="10.3" y="285.9">F</text>
<text x="35" y="286.9">1</text>
<text x="85" y="286.9">2</text>
<text x="135" y="286.9">3</text>
<text x="185" y="286.9">4</text>
<text x="235" y="286.9">5</text>
<text x="285" y="286.9">6</text>
<text x="335" y="286.9">7</text>
<text x="385" y="286.9">8</text>
<text x="408.3" y="285.9">F</text>
</g>
<g font-size="1.8" fill="#006464">
<text x="38" y="45.3">+24V</text>
<text x="206.9" y="46.6">U6</text>
<text x="229.2" y="47.9">C32</text>
<text x="264.1" y="45.3">+12V</text>
<text x="133" y="51.7">2.2uH</text>
<text x="134.7" y="49.1">L2</text>
<text x="203.3" y="49.1">LMR36520</text>
<text x="225.9" y="50.4">100nF</text>
<text x="232.9" y="50.4">50V</text>
<text x="240.6" y="51.7">FXL1040-330-M</text>
<text x="247.7" y="49.1">L6</text>
<text x="23.7" y="55.9" transform="rotate(-90 23.7 55.9)">J2</text>
<text x="147.3" y="58">R5</text>
<text x="201.2" y="54.2">VIN</text>
<text x="201.2" y="59.3">EN</text>
<text x="210.3" y="54.2">BOOT</text>
<text x="212.5" y="56.7">SW</text>
<text x="256.5" y="58.6">R7</text>
<text x="340" y="55.9" transform="rotate(-90 340 55.9)">J16</text>
<text x="36" y="64.4">SMAJ36CA</text>
<text x="43" y="61.8">D1</text>
<text x="51.6" y="64.4">10uF</text>
<text x="57.4" y="64.4">50V</text>
<text x="58.3" y="61.8">C8</text>
<text x="68.2" y="64.4">100nF</text>
<text x="74.8" y="61.8">C11</text>
<text x="75.2" y="64.4">50V</text>
<text x="92.3" y="61.8">10uH</text>
<text x="93.6" y="64.4">L1</text>
<text x="111.8" y="61.8">C16</text>
<text x="111.8" y="64.4">10uF</text>
<text x="117.6" y="64.4">50V</text>
<text x="129.5" y="65">100nF</text>
<text x="129.5" y="62.5">C17</text>
<text x="136.6" y="65">50V</text>
<text x="147.3" y="60.6">0.68R</text>
<text x="166.4" y="63.1">C24</text>
<text x="166.4" y="65.6">4.7uF</text>
<text x="172.8" y="65.6">50V</text>
<text x="184.2" y="63.7">C27</text>
<text x="201.2" y="64.4">VCC</text>
<text x="209.1" y="65.5" transform="rotate(-90 209.1 65.5)">PGND</text>
<text x="211.7" y="65.5" transform="rotate(-90 211.7 65.5)">PAD</text>
<text x="212.6" y="64.4">PG</text>
<text x="212.8" y="61.8">FB</text>
<text x="256.5" y="61.2">100k</text>
<text x="270.5" y="63.1">C33</text>
<text x="270.5" y="65.6">10uF</text>
<text x="276.3" y="65.6">25V</text>
<text x="287" y="63.1">C34</text>
<text x="287" y="65.6">10uF</text>
<text x="292.9" y="65.6">25V</text>
<text x="304.8" y="63.1">C35</text>
<text x="304.8" y="65.6">10uF</text>
<text x="310.6" y="65.6">25V</text>
<text x="321.3" y="63.1">C36</text>
<text x="321.3" y="65.6">10uF</text>
<text x="327.1" y="65.6">25V</text>
<text x="29.1" y="69.4">GND1</text>
<text x="45.6" y="72">GND1</text>
<text x="62.1" y="72">GND1</text>
<text x="79.9" y="72">GND1</text>
<text x="87.5" y="66.9">GND1</text>
<text x="98.3" y="66.9">GND</text>
<text x="105.9" y="72">GND</text>
<text x="123.7" y="72">GND</text>
<text x="148.6" y="66.9">C21</text>
<text x="148.6" y="69.4">4.7uF</text>
<text x="155" y="69.4">50V</text>
<text x="184.2" y="66.3">100nF</text>
<text x="191.2" y="66.3">50V</text>
<text x="256.5" y="70.1">R8</text>
<text x="160.5" y="74.5">GND</text>
<text x="178.3" y="74.5">GND</text>
<text x="186.2" y="76.4">1uF</text>
<text x="190.4" y="73.9">C28</text>
<text x="190.8" y="76.4">50V</text>
<text x="206.2" y="75.8">GND</text>
<text x="256.5" y="72.6">9.1k</text>
<text x="264.7" y="73.3">GND</text>
<text x="281.2" y="73.3">GND</text>
<text x="299" y="73.3">GND</text>
<text x="315.5" y="73.3">GND</text>
<text x="329.4" y="73.3">GND</text>
<text x="142.7" y="79.6">GND</text>
<text x="252" y="80.9">GND</text>
<text x="196.1" y="84.7">GND</text>
<text x="58.3" y="107.5">+12V</text>
<text x="67.9" y="106.3">FB1</text>
<text x="114.2" y="106.3">U3</text>
<text x="187.3" y="106.3">FB4</text>
<text x="219.8" y="106.3">+5V_SENSOR</text>
<text x="261.5" y="107.5">+12V</text>
<text x="286.9" y="107.5">+12V</text>
<text x="328.8" y="107.5">+10V</text>
<text x="63.9" y="108.8">220R_ferrite</text>
<text x="108.5" y="113.9">IN</text>
<text x="109.9" y="108.8">AP63205WU</text>
<text x="119.8" y="113.9">SW</text>
<text x="132.6" y="111.4">YNR4030-4R7M</text>
<text x="142.3" y="108.8">L5</text>
<text x="149" y="111.4">4.7uH</text>
<text x="160.7" y="108.8">+5V_1</text>
<text x="183.2" y="108.8">220R_ferrite</text>
<text x="297" y="111.4">LP2985-10.0</text>
<text x="301.6" y="108.8">U11</text>
<text x="73.7" y="119">C9</text>
<text x="92.7" y="118.3">C12</text>
<text x="108.5" y="119">EN</text>
<text x="119" y="116.4">BST</text>
<text x="120.1" y="119">FB</text>
<text x="191.7" y="119.4">C29</text>
<text x="266.7" y="118.3">R9</text>
<text x="296.2" y="115.2">VIN</text>
<text x="296.2" y="117.7">ON/~{OFF}</text>
<text x="306" y="115.2">VOUT</text>
<text x="308.2" y="117.7">BP</text>
<text x="357.7" y="116.8" transform="rotate(-90 357.7 116.8)">J17</text>
<text x="68.6" y="121.5">100nF</text>
<text x="75.6" y="121.5">50V</text>
<text x="92.7" y="120.9">22uF</text>
<text x="98.5" y="120.9">25V</text>
<text x="116.4" y="120.1" transform="rotate(-90 116.4 120.1)">GND</text>
<text x="139.7" y="123.4">100nF</text>
<text x="139.7" y="120.9">C19</text>
<text x="146.7" y="123.4">50V</text>
<text x="156.2" y="120.2">C22</text>
<text x="156.2" y="122.8">22uF</text>
<text x="162" y="122.8">25V</text>
<text x="167.6" y="120.9">C25</text>
<text x="167.6" y="123.4">22uF</text>
<text x="173.5" y="123.4">25V</text>
<text x="185" y="121.9">100uF</text>
<text x="192.1" y="121.9">10V</text>
<text x="212.1" y="123.4">100nF</text>
<text x="212.1" y="120.9">C30</text>
<text x="219.1" y="123.4">50V</text>
<text x="229.9" y="123.4">1uF</text>
<text x="229.9" y="120.9">C31</text>
<text x="234.5" y="123.4">50V</text>
<text x="266.7" y="120.9">10k</text>
<text x="277.6" y="126">1uF</text>
<text x="281.8" y="123.4">C46</text>
<text x="282.2" y="126">50V</text>
<text x="304.4" y="121.7" transform="rotate(-90 304.4 121.7)">GND</text>
<text x="318.8" y="123.4">C47</text>
<text x="318.8" y="126">10nF</text>
<text x="324.6" y="126">50V</text>
<text x="335.3" y="123.4">C48</text>
<text x="335.3" y="126">2.2uF</text>
<text x="341.7" y="126">25V</text>
<text x="268" y="127.5">D3</text>
<text x="268" y="130.1">RED</text>
<text x="78" y="135.5">GND</text>
<text x="86.9" y="135.5">GND</text>
<text x="113.5" y="135.5">GND</text>
<text x="151.6" y="135.5">GND</text>
<text x="161.8" y="135.5">GND</text>
<text x="197.4" y="134.2">GND</text>
<text x="206.2" y="134.2">GND</text>
<text x="224" y="134.2">GND</text>
<text x="287.5" y="134.2">GND</text>
<text x="301.5" y="134.2">GND</text>
<text x="312.9" y="134.2">GND</text>
<text x="329.4" y="134.2">GND</text>
<text x="345.9" y="134.2">GND</text>
<text x="262.1" y="138">GND</text>
<text x="62.1" y="148.2">+12V</text>
<text x="68.9" y="148.2">220R_ferrite</text>
<text x="73" y="145.6">FB2</text>
<text x="109.9" y="148.2">AP63205WU</text>
<text x="114.2" y="145.6">U4</text>
<text x="142.3" y="148.2">L3</text>
<text x="160.7" y="148.2">+5V_2</text>
<text x="108.5" y="153.3">IN</text>
<text x="119" y="155.8">BST</text>
<text x="119.8" y="153.3">SW</text>
<text x="132.6" y="150.7">YNR4030-4R7M</text>
<text x="149" y="150.7">4.7uH</text>
<text x="68.6" y="160.9">100nF</text>
<text x="73.7" y="158.3">C10</text>
<text x="75.6" y="160.9">50V</text>
<text x="92.7" y="157.7">C13</text>
<text x="92.7" y="160.2">22uF</text>
<text x="98.5" y="160.2">25V</text>
<text x="108.5" y="158.3">EN</text>
<text x="116.4" y="159.5" transform="rotate(-90 116.4 159.5)">GND</text>
<text x="120.1" y="158.3">FB</text>
<text x="139.7" y="160.2">C20</text>
<text x="156.2" y="159.6">C23</text>
<text x="167.6" y="160.2">C26</text>
<text x="139.7" y="162.8">100nF</text>
<text x="146.7" y="162.8">50V</text>
<text x="156.2" y="162.2">22uF</text>
<text x="162" y="162.2">25V</text>
<text x="167.6" y="162.8">22uF</text>
<text x="173.5" y="162.8">25V</text>
<text x="78" y="174.9">GND</text>
<text x="86.9" y="174.9">GND</text>
<text x="113.5" y="174.9">GND</text>
<text x="151.6" y="174.9">GND</text>
<text x="161.8" y="174.9">GND</text>
<text x="69.3" y="187.6">+5V_2</text>
<text x="75.3" y="191.4">220R_ferrite</text>
<text x="79.3" y="188.8">FB3</text>
<text x="114.2" y="190.1">U5</text>
<text x="124.1" y="188.8">+3.3V</text>
<text x="144.4" y="188.8">+3.3V</text>
<text x="108.9" y="192.6">LDL1117S33R</text>
<text x="111" y="196.4">VI</text>
<text x="117.5" y="196.4">VO</text>
<text x="116.4" y="200.2" transform="rotate(-90 116.4 200.2)">GND</text>
<text x="149.9" y="198.3">R6</text>
<text x="149.9" y="200.9">2.2k</text>
<text x="77" y="208.5">22uF</text>
<text x="82.5" y="206">C14</text>
<text x="82.8" y="208.5">25V</text>
<text x="102.9" y="208.5">100nF</text>
<text x="102.9" y="206">C15</text>
<text x="109.9" y="208.5">50V</text>
<text x="130.8" y="205.3">C18</text>
<text x="130.8" y="207.9">10uF</text>
<text x="136.6" y="207.9">25V</text>
<text x="151.1" y="207.6">D2</text>
<text x="88.1" y="215.5">GND</text>
<text x="97" y="215.5">GND</text>
<text x="113.5" y="215.5">GND</text>
<text x="125" y="215.5">GND</text>
<text x="145.3" y="215.5">GND</text>
<text x="151.1" y="210.1">RED</text>
</g>
<g font-size="1.8" fill="#a90000">
<text x="27.9" y="53.1">2</text>
<text x="90.7" y="53.1">1</text>
<text x="98.4" y="53.1">4</text>
<text x="198.7" y="53.1">2</text>
<text x="216.5" y="53.1">7</text>
<text x="332.7" y="53.1">2</text>
<text x="27.9" y="55.6">1</text>
<text x="90.7" y="58.2">2</text>
<text x="98.4" y="58.2">3</text>
<text x="198.7" y="58.2">3</text>
<text x="216.5" y="55.6">8</text>
<text x="332.7" y="55.6">1</text>
<text x="198.7" y="63.2">6</text>
<text x="216.5" y="60.7">5</text>
<text x="216.5" y="63.2">4</text>
<text x="208" y="68" transform="rotate(-90 208 68)">1</text>
<text x="210.6" y="68" transform="rotate(-90 210.6 68)">9</text>
<text x="106" y="112.8">3</text>
<text x="123.8" y="112.8">5</text>
<text x="106" y="117.9">2</text>
<text x="123.8" y="115.3">6</text>
<text x="123.8" y="117.9">1</text>
<text x="293.9" y="114">1</text>
<text x="293.9" y="116.6">3</text>
<text x="311.7" y="114">5</text>
<text x="311.7" y="116.6">4</text>
<text x="350.4" y="116.6">1</text>
<text x="350.4" y="114">2</text>
<text x="115.3" y="122.6" transform="rotate(-90 115.3 122.6)">4</text>
<text x="303.3" y="123.9" transform="rotate(-90 303.3 123.9)">2</text>
<text x="106" y="152.1">3</text>
<text x="123.8" y="152.1">5</text>
<text x="123.8" y="154.7">6</text>
<text x="106" y="157.2">2</text>
<text x="115.3" y="162" transform="rotate(-90 115.3 162)">4</text>
<text x="123.8" y="157.2">1</text>
<text x="108.5" y="195.3">3</text>
<text x="121.2" y="195.3">2</text>
<text x="115.3" y="202.6" transform="rotate(-90 115.3 202.6)">1</text>
</g>
<g font-size="1.8" fill="#0000c2">
<text x="91" y="50.9">744226</text>
<text x="270.8" y="48.4">Pre-regulador</text>
<text x="285.8" y="48.4">y</text>
<text x="287.9" y="48.4">fuente</text>
<text x="295" y="48.4">para</text>
<text x="300.4" y="48.4">HMI</text>
<text x="144.6" y="105">USB,</text>
<text x="150.2" y="105">fuente</text>
<text x="157.3" y="105">+</text>
<text x="160" y="105">RS485</text>
<text x="167.3" y="105">para</text>
<text x="172.7" y="105">11</text>
<text x="176.3" y="105">sensores</text>
<text x="131.8" y="144.9">RS485</text>
<text x="139.1" y="144.9">para</text>
<text x="144.5" y="144.9">P10,</text>
<text x="150" y="144.9">RS232</text>
<text x="157.2" y="144.9">para</text>
<text x="162.6" y="144.9">HMI,</text>
<text x="167.8" y="144.9">pre-regulador</text>
<text x="182.6" y="144.9">para</text>
<text x="188.1" y="144.9">LDO</text>
<text x="125.5" y="184.8">STM32,</text>
<text x="133.3" y="184.8">OPAMPs</text>
</g>
</svg>
